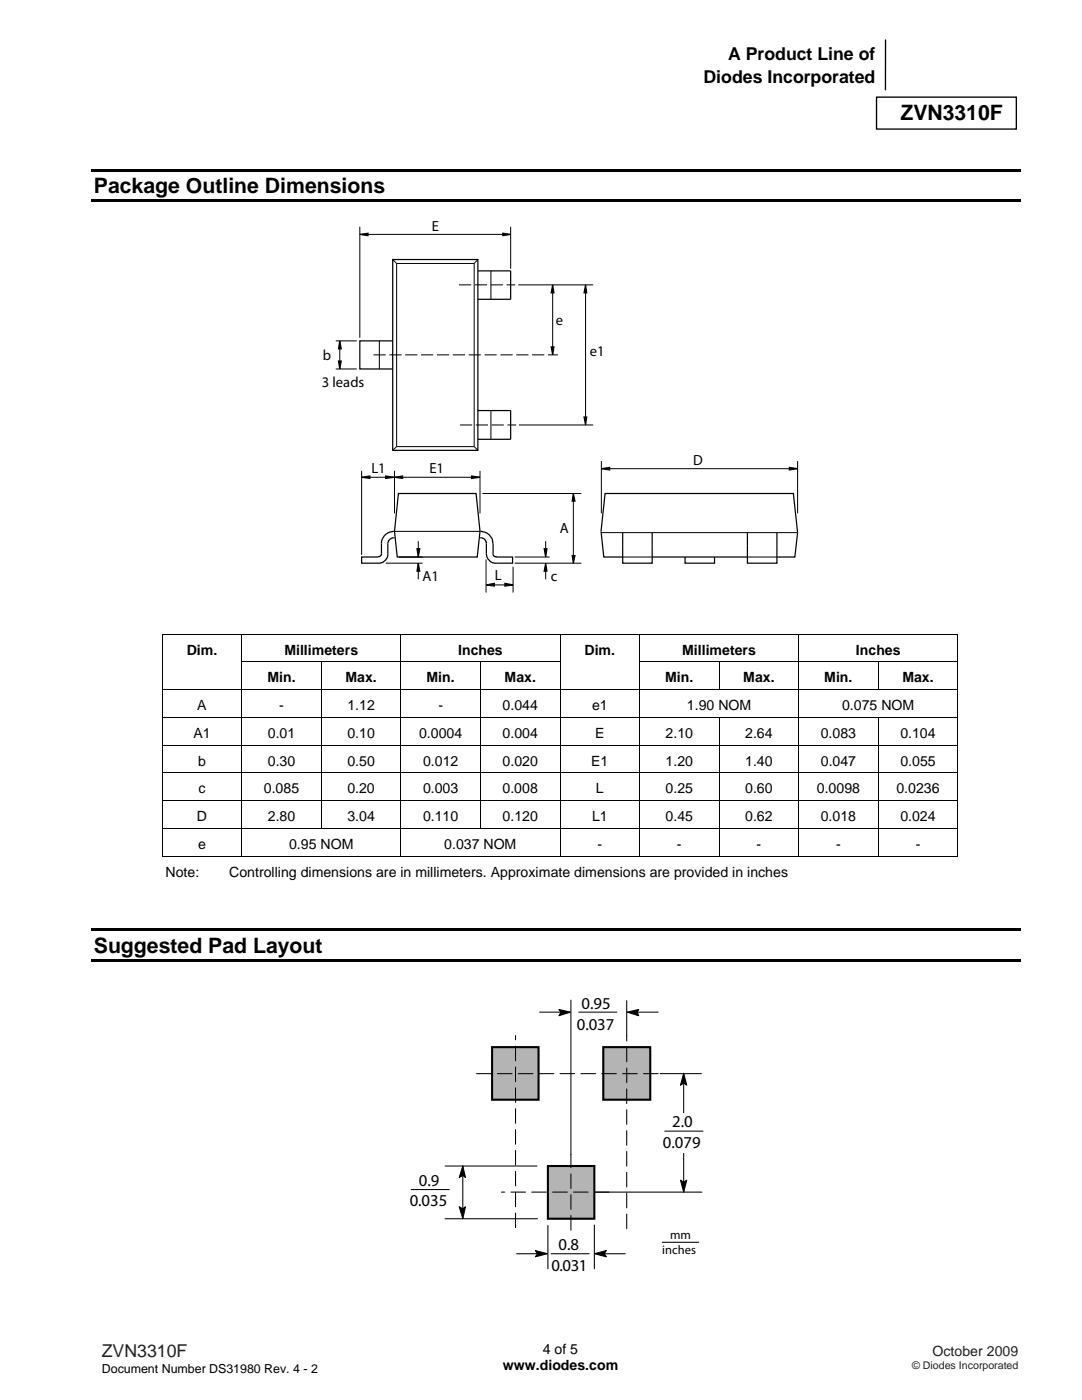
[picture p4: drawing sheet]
<svg xmlns="http://www.w3.org/2000/svg" width="216mm" height="279mm" viewBox="0 0 216 279" stroke-linecap="round" stroke-linejoin="round" font-family="sans-serif">
<path d="M176.7 8v9.9" fill="none" stroke="#000" stroke-width=".26"/>
<path d="M174.9 19.4h27.9v6.4h-27.9z" fill="#fff"/>
<path d="M174.9 19.4h27.9v6.4h-27.9z" fill="none" stroke="#000" stroke-width=".26"/>
<g fill="#000">
<path d="M18.2 33.7h185.5v.5h-185.5zM18.2 39.8h185.5v.5h-185.5zM32.3 126.5h.2v1.6h-.2zM32.3 132h.2v1.6h-.2zM32.3 137.5h.2v1.6h-.2zM48.2 126.5h.1v1.6h-.1zM48.2 132h.1v1.6h-.1zM48.2 137.5h.1v1.6h-.1zM64.1 132h.1v1.6h-.1zM64.1 137.5h.1v1.6h-.1zM79.9 126.5h.2v1.6h-.2zM79.9 132h.2v1.6h-.2z"/>
<path d="M79.9 137.5h.2v1.6h-.2zM95.8 132h.2v1.6h-.2zM95.8 137.5h.2v1.6h-.2zM111.7 126.5h.1v1.6h-.1zM111.7 132h.1v1.6h-.1zM111.7 137.5h.1v1.6h-.1zM127.6 126.5h.1v1.6h-.1zM127.6 132h.1v1.6h-.1zM127.6 137.5h.1v1.6h-.1zM143.4 132h.2v1.6h-.2zM159.3 126.5h.2v1.6h-.2zM159.3 132h.2v1.6h-.2z"/>
<path d="M159.3 137.5h.2v1.6h-.2zM175.2 132h.1v1.6h-.1zM191.1 126.5h.1v1.6h-.1zM191.1 126.5h.1v.1h-.1zM191.1 132h.1v1.6h-.1zM191.1 137.5h.1v1.6h-.1zM32.3 143.1h.2v1.6h-.2zM32.3 148.6h.2v1.6h-.2zM32.3 154.2h.2v1.5h-.2zM48.2 143.1h.1v1.6h-.1zM48.2 148.6h.1v1.6h-.1zM48.2 154.2h.1v1.5h-.1z"/>
<path d="M64.1 143.1h.1v1.6h-.1zM64.1 148.6h.1v1.6h-.1zM64.1 154.2h.1v1.5h-.1zM79.9 143.1h.2v1.6h-.2zM79.9 148.6h.2v1.6h-.2zM79.9 154.2h.2v1.5h-.2zM95.8 143.1h.2v1.6h-.2zM95.8 148.6h.2v1.6h-.2zM95.8 154.2h.2v1.5h-.2zM111.7 143.1h.1v1.6h-.1zM111.7 148.6h.1v1.6h-.1zM111.7 154.2h.1v1.5h-.1z"/>
<path d="M127.6 143.1h.1v1.6h-.1zM127.6 148.6h.1v1.6h-.1zM127.6 154.2h.1v1.5h-.1zM143.4 143.1h.2v1.6h-.2zM143.4 148.6h.2v1.6h-.2zM143.4 154.2h.2v1.5h-.2zM159.3 143.1h.2v1.6h-.2zM159.3 148.6h.2v1.6h-.2zM159.3 154.2h.2v1.5h-.2zM175.2 143.1h.1v1.6h-.1zM175.2 148.6h.1v1.6h-.1zM175.2 154.2h.1v1.5h-.1z"/>
<path d="M191.1 143.1h.1v1.6h-.1zM191.1 148.6h.1v1.6h-.1zM191.1 154.2h.1v1.5h-.1zM32.3 159.7h.2v1.6h-.2zM32.3 165.2h.2v1.6h-.2zM48.2 159.7h.1v1.6h-.1zM48.2 165.2h.1v1.6h-.1zM64.1 159.7h.1v1.6h-.1zM79.9 159.7h.2v1.6h-.2zM79.9 165.2h.2v1.6h-.2zM95.8 159.7h.2v1.6h-.2zM111.7 159.7h.1v1.6h-.1z"/>
<path d="M111.7 165.2h.1v1.6h-.1zM127.6 159.7h.1v1.6h-.1zM127.6 165.2h.1v1.6h-.1zM143.4 159.7h.2v1.6h-.2zM143.4 165.2h.2v1.6h-.2zM159.3 159.7h.2v1.6h-.2zM159.3 165.2h.2v1.6h-.2zM175.2 159.7h.1v1.6h-.1zM175.2 165.2h.1v1.6h-.1zM191.1 159.7h.1v1.6h-.1zM191.1 165.2h.1v1.6h-.1zM191.1 170.8h.1v.1h-.1z"/>
<path d="M18.2 185.3h185.5v.6h-185.5zM18.2 191.4h185.5v.6h-185.5z"/>
</g>
<g fill="none" stroke="#000" stroke-width=".24">
<path d="M78.4 51.8h17v38.1h-17zM95.4 54.1h6.5v5.6h-6.5M78.4 68h-6.6v5.6h6.6M79.5 98.5h15.5l.8 7.5-.6 5.2h-15.9l-.6-5.2zM95.4 81.9h6.5v5.8h-6.5M78.6 106a2.49 2.49 0 0 0-2.5 2.5v2.2l-.2 .3-.5 .2h-3.2v1.2h3.2a1.88 1.88 0 0 0 2-1.9v-2a1.23 1.23 0 0 1 1.3-1.2M79.6 111.2h4.7M95.9 106a2.49 2.49 0 0 1 2.5 2.5v2.2l.2 .3 .4 .2h3.3v1.2h-3.3a1.99 1.99 0 0 1-2-1.9v-2a1.13 1.13 0 0 0-1.2-1.2M124.2 106.3v6.1h5.9v-6.1M130.1 111.2h19M136.7 111.2v1.2h5.9v-1.2M149.1 106.3v6.1h5.9v-6.1"/>
<path d="M155 111.2h3.6l.6-4.9-.9-7.8h-37.6l-.8 7.5 .6 5.2h3.7"/>
</g>
<g fill="none" stroke="#000" stroke-width=".2">
<path d="M71.8 45.3v22.1M73.4 46.8h26.9M78.4 51.8l.7 .8M79.1 52.6v36.5M79.1 52.6h15.5M94.6 52.6v36.5M95.4 51.8l-.8 .8M98 54.1v5.6M101.9 45.3v8.3M103.4 56.9h15M110.3 58.4v10.8M116.8 58.4v24.8"/>
<path d="M67 68h4.2M67 73.6h4.2M67.8 69.6v2.5M75.7 68v5.6M72.2 94v16.7M73.8 95.2h3.2M78.7 94v8.4M79.1 89.1l-.7 .8M79.1 89.1h15.5M80.3 95.2h13.8M94.6 89.1l.8 .8M95.8 94v8.4"/>
<path d="M96.3 98.5h19.7M98 81.9v5.8M103.5 84.8h14.9M120 92v10.4M121.6 93.5h35.9M159.2 92v10.4M77 112.4h7.3M78.6 106h.1M78.7 106h17.1M83.5 108v1.5M83.5 114v1.6M95.9 106h.1"/>
<path d="M97 111.7v6.6M98.6 116.7h2.2M102.4 113.1v5.2M102.7 111.2h7M102.7 112.4h13.3M108.9 108v1.5M108.9 114v1.6M114.4 100v10.9M120 106.3h39.2M124.2 111.2h5.9M149.1 111.2h5.9M32.3 126.6h15.9"/>
<path d="M32.4 128.1v3.9M32.4 133.6v3.9M32.4 139.1v4M32.5 137.6h15.7M48.3 128.1v3.9M48.3 133.6v3.9M48.3 139.1v4M48.3 126.6h31.6M48.3 132.1h15.8M48.3 137.6h15.8M64.1 133.6v3.9M64.1 139.1v4"/>
<path d="M64.2 132.1h15.7M64.2 137.6h15.7M80 128.1v3.9M80 133.6v3.9M80 139.1v4M80.1 126.6h31.6M80.1 132.1h15.7M80.1 137.6h15.7M95.9 133.6v3.9M95.9 139.1v4M96 132.1h15.7M96 137.6h15.7"/>
<path d="M111.8 128.1v3.9M111.8 133.6v3.9M111.8 139.1v4M111.8 126.6h15.8M111.8 137.6h15.8M127.6 128.1v3.9M127.6 133.6v3.9M127.6 139.1v4M127.7 126.6h31.6M127.7 132.1h15.7M127.7 137.6h31.6M143.5 133.6v3.9"/>
<path d="M143.6 132.1h15.7M159.4 128.1v3.9M159.4 133.6v3.9M159.4 139.1v4M159.5 126.6h31.6M159.5 132.1h15.7M159.5 137.6h31.6M175.3 133.6v3.9M175.3 132.1h15.8M191.1 128.1v3.9M191.1 133.6v3.9M191.1 139.1v4"/>
<path d="M32.4 144.7v3.9M32.4 150.2v4M32.4 155.7v4M32.5 143.2h15.7M32.5 148.7h15.7M32.5 154.2h15.7M32.5 159.8h15.7M48.3 144.7v3.9M48.3 150.2v4M48.3 155.7v4M48.3 143.2h15.8M48.3 148.7h15.8"/>
<path d="M48.3 154.2h15.8M48.3 159.8h15.8M64.1 144.7v3.9M64.1 150.2v4M64.1 155.7v4M64.2 143.2h15.7M64.2 148.7h15.7M64.2 154.2h15.7M64.2 159.8h15.7M80 144.7v3.9M80 150.2v4M80 155.7v4"/>
<path d="M80.1 143.2h15.7M80.1 148.7h15.7M80.1 154.2h15.7M80.1 159.8h15.7M95.9 144.7v3.9M95.9 150.2v4M95.9 155.7v4M96 143.2h15.7M96 148.7h15.7M96 154.2h15.7M96 159.8h15.7M111.8 144.7v3.9"/>
<path d="M111.8 150.2v4M111.8 155.7v4M111.8 143.2h15.8M111.8 148.7h15.8M111.8 154.2h15.8M111.8 159.8h15.8M127.6 144.7v3.9M127.6 150.2v4M127.6 155.7v4M127.7 143.2h15.7M127.7 148.7h15.7M127.7 154.2h15.7"/>
<path d="M127.7 159.8h15.7M143.5 144.7v3.9M143.5 150.2v4M143.5 155.7v4M143.6 143.2h15.7M143.6 148.7h15.7M143.6 154.2h15.7M143.6 159.8h15.7M159.4 144.7v3.9M159.4 150.2v4M159.4 155.7v4M159.5 143.2h15.7"/>
<path d="M159.5 148.7h15.7M159.5 154.2h15.7M159.5 159.8h15.7M175.3 144.7v3.9M175.3 150.2v4M175.3 155.7v4M175.3 143.2h15.8M175.3 148.7h15.8M175.3 154.2h15.8M175.3 159.8h15.8M191.1 144.7v3.9M191.1 150.2v4"/>
<path d="M191.1 155.7v4M32.3 170.9h15.9M32.4 161.3v3.9M32.4 166.8v4.1M32.5 165.3h15.7M48.3 161.3v3.9M48.3 166.8v4.1M48.3 165.3h31.6M48.3 170.9h31.6M64.1 161.3v3.9M80 161.3v3.9M80 166.8v4.1"/>
<path d="M80.1 165.3h31.6M80.1 170.9h31.6M95.9 161.3v3.9M111.8 161.3v3.9M111.8 166.8v4.1M111.8 165.3h15.8M111.8 170.9h15.8M127.6 161.3v3.9M127.6 166.8v4.1M127.7 165.3h15.7M127.7 170.9h15.7M143.5 161.3v3.9"/>
<path d="M143.5 166.8v4.1M143.6 165.3h15.7M143.6 170.9h15.7M159.4 161.3v3.9M159.4 166.8v4.1M159.5 165.3h15.7M159.5 170.9h15.7M175.3 161.3v3.9M175.3 166.8v4.1M175.3 165.3h15.8M175.3 170.9h15.8M191.1 161.3v3.9"/>
<path d="M191.1 166.8v4.1"/>
</g>
<path d="M91.6 56.9h11.2M74.5 70.8h36.8M91.8 84.8h11.2" fill="none" stroke="#000" stroke-width=".2" stroke-dasharray="2.4 .7" stroke-linecap="butt"/>
<g fill="#000" stroke="#000" stroke-width=".24">
<path d="M71.8 46.8l1.6-.3v.5zM100.3 46.5l1.6 .3-1.6 .2zM110.3 56.9l.2 1.5h-.5zM116.8 56.9l.3 1.5h-.6zM67.8 68l.3 1.6h-.6zM67.5 72.1h.6l-.3 1.5zM110 69.2h.5l-.2 1.6zM72.2 95.3l1.6-.3v.5zM77 95l1.6 .3-1.6 .2zM78.7 95.3l1.6-.3v.5zM94.1 95l1.7 .3-1.7 .2zM116.5 83.2h.6l-.3 1.6z"/>
<path d="M120 93.5l1.6-.2v.5zM157.5 93.3l1.7 .2-1.7 .3zM83.5 112.4l.3 1.6h-.6zM83.2 109.5h.6l-.3 1.7zM97 116.7l1.6-.3v.6zM100.8 116.4l1.6 .3-1.6 .3zM108.9 112.4l.2 1.6h-.5zM108.6 109.5h.5l-.2 1.7zM114.4 98.5l.3 1.5h-.5zM114.2 110.9h.5l-.3 1.5z"/>
</g>
<path d="M125.1 199.7v7M115.5 202h7.6M131.7 214.3h8.3M82 237.4h7.6M88.8 232.7h18.3M117.9 237.9h22.2M88.8 243.2h18.5M109.3 244.6v8.6M110 250.2h7.6M118.6 244.5v8.7M132.1 247.9h7.3" fill="none" stroke="#000" stroke-width=".21"/>
<path d="M98.2 209h9.3v10.5h-9.3z" fill-rule="evenodd" fill="#b4b4b4" stroke="#000" stroke-width=".42"/>
<g fill="none" stroke="#000" stroke-width=".21">
<path d="M113.9 199.6v30.8M107.7 202h5.4M111.5 201.5l2.3 .5-2.3 .7 .4-.7zM125.2 202l2.2-.5-.3 .5 .3 .7zM126 202h5.3M136.4 214.2l.6 2.4-.6-.4-.6 .4zM136.4 214.2v23.7M92.4 232.7l.5 2.3-.5-.4-.8 .4zM92.4 232.7v10.5M135.8 235.5l.6 .4 .6-.4-.6 2.4zM91.6 240.8l.8 .5 .5-.5-.5 2.4zM103.1 250.2h5.3"/>
<path d="M106.8 249.6l2.4 .6-2.4 .6 .5-.6zM118.6 250.2l2.4-.6-.4 .6 .4 .6zM119.4 250.2h5.4"/>
</g>
<path d="M111.5 201.5l2.3 .5-2.3 .7 .4-.7zM125.2 202l2.2-.5-.3 .5 .3 .7zM136.4 214.2l.6 2.4-.6-.4-.6 .4zM92.4 232.7l.5 2.3-.5-.4-.8 .4zM135.8 235.5l.6 .4 .6-.4-.6 2.4zM91.6 240.8l.8 .5 .5-.5-.5 2.4zM106.8 249.6l2.4 .6-2.4 .6 .5-.6zM118.6 250.2l2.4-.6-.4 .6 .4 .6z" fill="#000"/>
<g fill="#b4b4b4" stroke="#000" stroke-width=".42">
<path d="M109.3 232.7h9.3v10.5h-9.3z" fill-rule="evenodd"/>
<path d="M120.4 209h9.4v10.5h-9.4z" fill-rule="evenodd"/>
</g>
<path d="M131.3 214.3h-36.6M121.5 237.9h-21.4M102.9 245v-38.3M113.9 245.5v-15.1M125.1 245.2v-38.5" fill="none" stroke="#000" stroke-width=".21" stroke-dasharray="2.9 1.2"/>
<path d="M132.5 222.2h9.2v7.8h-9.2z" fill="#fff"/>
<path d="M132.7 225.7h7.6" fill="none" stroke="#000" stroke-width=".21"/>
<g font-size="4.2">
<text x="179.7" y="24">ZVN3310F</text>
<text x="18.7" y="38.5">Package Outline Dimensions</text>
<text x="18.7" y="190.2">Suggested Pad Layout</text>
</g>
<g font-size="3.5">
<text x="145.3" y="12">A Product Line of</text>
<text x="140.4" y="16.5">Diodes Incorporated</text>
</g>
<text font-size="3.5" fill="#231f20" x="20.3" y="270.9">ZVN3310F</text>
<g font-size="3.3">
<text x="116" y="201.3">0.95</text>
<text x="115.1" y="205.5">0.037</text>
<text x="134.1" y="224.9">2.0</text>
<text x="132.3" y="229.1">0.079</text>
<text x="83.6" y="236.6">0.9</text>
<text x="81.7" y="240.8">0.035</text>
<text x="111.5" y="249.5">0.8</text>
<text x="110" y="253.7">0.031</text>
</g>
<g font-size="2.9">
<text x="86.2" y="46">E</text>
<text x="110.9" y="64.9">e</text>
<text x="64.4" y="71.8">b</text>
<text x="117.7" y="71.1">e1</text>
<text x="64.2" y="77.3">3 leads</text>
<text x="74.1" y="94.3">L1</text>
<text x="85.7" y="94.4">E1</text>
<text x="138.3" y="92.8">D</text>
<text x="111.7" y="106.3">A</text>
<text x="84.3" y="116">A1</text>
<text x="98.7" y="115.7">L</text>
<text x="109.9" y="115.9">c</text>
</g>
<g font-size="2.8">
<text x="37.3" y="130.7">Dim.</text>
<text x="56.8" y="130.7">Millimeters</text>
<text x="91.4" y="130.7">Inches</text>
<text x="116.6" y="130.7">Dim.</text>
<text x="136.1" y="130.7">Millimeters</text>
<text x="170.8" y="130.7">Inches</text>
<text x="53.4" y="136.2">Min.</text>
<text x="68.9" y="136.2">Max.</text>
<text x="85.1" y="136.2">Min.</text>
<text x="100.7" y="136.2">Max.</text>
<text x="132.7" y="136.2">Min.</text>
<text x="148.3" y="136.2">Max.</text>
<text x="164.5" y="136.2">Min.</text>
<text x="180.1" y="136.2">Max.</text>
<text x="39.4" y="141.7">A</text>
<text x="55.7" y="141.7">-</text>
<text x="69.3" y="141.7">1.12</text>
<text x="87.5" y="141.7">-</text>
<text x="100.3" y="141.7">0.044</text>
<text x="118.1" y="141.7">e1</text>
<text x="137.1" y="141.7">1.90 NOM</text>
<text x="168" y="141.7">0.075 NOM</text>
<text x="38.6" y="147.3">A1</text>
<text x="53.4" y="147.3">0.01</text>
<text x="69.3" y="147.3">0.10</text>
<text x="83.6" y="147.3">0.0004</text>
<text x="100.3" y="147.3">0.004</text>
<text x="118.7" y="147.3">E</text>
<text x="132.8" y="147.3">2.10</text>
<text x="148.7" y="147.3">2.64</text>
<text x="163.8" y="147.3">0.083</text>
<text x="179.7" y="147.3">0.104</text>
<text x="39.5" y="152.8">b</text>
<text x="53.4" y="152.8">0.30</text>
<text x="69.3" y="152.8">0.50</text>
<text x="84.4" y="152.8">0.012</text>
<text x="100.3" y="152.8">0.020</text>
<text x="118" y="152.8">E1</text>
<text x="132.8" y="152.8">1.20</text>
<text x="148.7" y="152.8">1.40</text>
<text x="163.8" y="152.8">0.047</text>
<text x="179.7" y="152.8">0.055</text>
<text x="39.6" y="158.3">c</text>
<text x="52.7" y="158.3">0.085</text>
<text x="69.3" y="158.3">0.20</text>
<text x="84.4" y="158.3">0.003</text>
<text x="100.3" y="158.3">0.008</text>
<text x="118.9" y="158.3">L</text>
<text x="132.8" y="158.3">0.25</text>
<text x="148.7" y="158.3">0.60</text>
<text x="163" y="158.3">0.0098</text>
<text x="178.9" y="158.3">0.0236</text>
<text x="39.3" y="163.9">D</text>
<text x="53.4" y="163.9">2.80</text>
<text x="69.3" y="163.9">3.04</text>
<text x="84.4" y="163.9">0.110</text>
<text x="100.3" y="163.9">0.120</text>
<text x="118.1" y="163.9">L1</text>
<text x="132.8" y="163.9">0.45</text>
<text x="148.7" y="163.9">0.62</text>
<text x="163.8" y="163.9">0.018</text>
<text x="179.7" y="163.9">0.024</text>
<text x="39.5" y="169.4">e</text>
<text x="57.7" y="169.4">0.95 NOM</text>
<text x="88.6" y="169.4">0.037 NOM</text>
<text x="119.2" y="169.4">-</text>
<text x="135.1" y="169.4">-</text>
<text x="151" y="169.4">-</text>
<text x="166.8" y="169.4">-</text>
<text x="182.7" y="169.4">-</text>
<text x="33" y="174.9">Note:</text>
<text x="45.7" y="174.9">Controlling dimensions are in millimeters. Approximate dimensions are provided in inches</text>
<text x="100.3" y="273.5">www.diodes.com</text>
<text x="108.3" y="270.2">4 of 5</text>
</g>
<text font-size="2.8" fill="#231f20" x="186.1" y="270.6">October 2009</text>
<g font-size="2.5">
<text x="132.1" y="250.3">inches</text>
<text x="133.7" y="247.3">mm</text>
<text x="20.3" y="274">Document Number DS31980 Rev. 4 - 2</text>
</g>
<text font-size="2.1" fill="#231f20" x="182" y="273.2">© Diodes Incorporated</text>
</svg>
